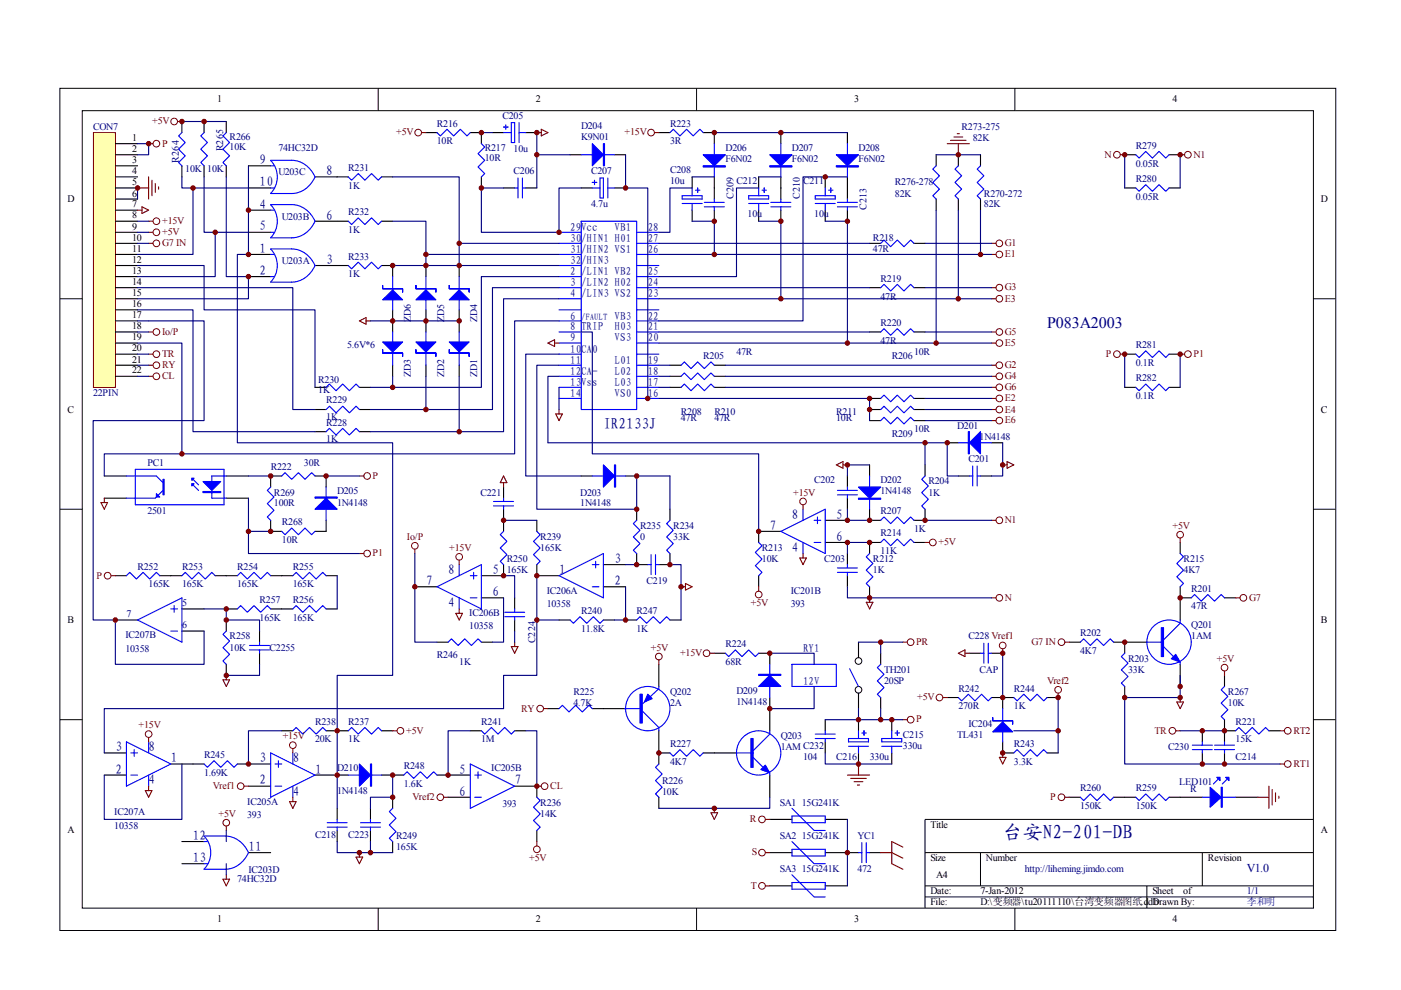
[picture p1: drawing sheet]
<svg xmlns="http://www.w3.org/2000/svg" width="297mm" height="210mm" viewBox="0 0 297 210" stroke-linecap="round" stroke-linejoin="round" font-family="sans-serif">
<g fill="none" stroke="#000" stroke-width=".21">
<path d="M12.7 18.7h270.5v178.6h-270.5zM80.2 18.7v4.7M147.7 18.7v4.7M215.2 18.7v4.7M17.4 23.5h261.1v169h-261.1zM12.7 63.3h4.7M278.4 63.3h4.7M12.7 108h4.7M278.4 108h4.7M12.7 152.6h4.7M278.4 152.6h4.7M278.4 173.7h-82.3v18.8"/>
<path d="M80.2 192.5v4.7M147.7 192.5v4.7M196.1 180.8h82.3M196.1 187.8h82.3M196.1 190.2h82.3M207.9 180.8v7M215.2 192.5v4.7M243.2 187.8v4.7M254.9 180.8v7"/>
</g>
<path d="M19.9 28.2h4.6v53.9h-4.6z" fill="#ffffb0"/>
<g fill="none" stroke="#800000" stroke-width=".21">
<path d="M19.8 28.1h4.7v54h-4.7z"/>
<circle cx="33.2" cy="30.5" r=".71"/>
<circle cx="36.9" cy="25.8" r=".71"/>
<circle cx="88.7" cy="28.1" r=".71"/>
<circle cx="138" cy="28.1" r=".71"/>
<circle cx="236.8" cy="32.8" r=".71"/>
<circle cx="251.9" cy="32.8" r=".71"/>
<circle cx="33.2" cy="49.2" r=".71"/>
<circle cx="33.2" cy="51.6" r=".71"/>
<circle cx="33.2" cy="46.9" r=".71"/>
<circle cx="211.9" cy="51.6" r=".71"/>
<circle cx="211.9" cy="53.9" r=".7"/>
<circle cx="33.2" cy="79.8" r=".71"/>
<circle cx="33.2" cy="75.1" r=".71"/>
<circle cx="33.2" cy="77.4" r=".71"/>
<circle cx="33.2" cy="70.4" r=".71"/>
<circle cx="211.9" cy="79.8" r=".71"/>
<circle cx="211.9" cy="63.3" r=".7"/>
<circle cx="211.9" cy="61" r=".7"/>
<circle cx="211.9" cy="70.4" r=".7"/>
<circle cx="211.9" cy="77.4" r=".7"/>
<circle cx="211.9" cy="72.7" r=".7"/>
<circle cx="236.8" cy="75.1" r=".71"/>
<circle cx="251.9" cy="75.1" r=".71"/>
<circle cx="211.9" cy="82.1" r=".71"/>
<circle cx="211.9" cy="84.5" r=".7"/>
<circle cx="211.9" cy="89.2" r=".7"/>
<circle cx="211.9" cy="86.8" r=".7"/>
<circle cx="77.8" cy="100.9" r=".7"/>
<circle cx="77.8" cy="117.4" r=".7"/>
<circle cx="88" cy="115.7" r=".71"/>
<circle cx="97.4" cy="118.1" r=".71"/>
<circle cx="170.3" cy="106.3" r=".7"/>
<circle cx="197.8" cy="115" r=".71"/>
<circle cx="211.9" cy="110.3" r=".71"/>
<circle cx="250.2" cy="113.4" r=".71"/>
<circle cx="22.8" cy="122.1" r=".7"/>
<circle cx="139.7" cy="139.2" r=".71"/>
<circle cx="149.8" cy="138.5" r=".71"/>
<circle cx="160.9" cy="126.1" r=".71"/>
<circle cx="193.1" cy="136.2" r=".71"/>
<circle cx="211.9" cy="126.8" r=".71"/>
<circle cx="212.6" cy="136.9" r=".71"/>
<circle cx="225.1" cy="136.2" r=".71"/>
<circle cx="263.6" cy="126.8" r=".71"/>
<circle cx="31.5" cy="155.6" r=".71"/>
<circle cx="62.1" cy="158" r=".71"/>
<circle cx="84.9" cy="154.9" r=".7"/>
<circle cx="114.5" cy="150.2" r=".71"/>
<circle cx="193.1" cy="152.6" r=".71"/>
<circle cx="199.2" cy="147.9" r=".7"/>
<circle cx="224.3" cy="146.3" r=".71"/>
<circle cx="248.6" cy="154.9" r=".71"/>
<circle cx="259.6" cy="141.6" r=".71"/>
<circle cx="273" cy="154.9" r=".71"/>
<circle cx="48" cy="174.4" r=".7"/>
<circle cx="51" cy="166.7" r=".71"/>
<circle cx="93.4" cy="169" r=".7"/>
<circle cx="115.5" cy="166.7" r=".71"/>
<circle cx="161.6" cy="173.7" r=".71"/>
<circle cx="225.1" cy="169" r=".71"/>
<circle cx="273" cy="162" r=".71"/>
<circle cx="113.8" cy="180.1" r=".71"/>
<circle cx="161.6" cy="187.8" r=".71"/>
<circle cx="161.6" cy="180.8" r=".71"/>
</g>
<g fill="none" stroke="#000" stroke-width=".23">
<path d="M24.5 30.5h4.7M24.5 32.8h4.7M24.5 35.2h4.7M24.5 37.5h4.7M24.5 39.9h4.7M38.6 25.8v2.3M38.6 35.2v2.3M43.3 25.8v2.3M43.3 35.2v2.3M48 25.8v2.3M48 35.2v2.3M52.7 35.2h4.7"/>
<path d="M52.7 39.9h4.7M66.8 37.5h7M80.9 37.5h2.3M90.3 28.1h2.4M99.7 28.1h2.4v2.4M102.1 37.5v2.4M104.4 28.1h2.4M106.8 39.9h2.3M111.5 39.9h2.3M111.5 28.1h2.3M120.9 32.8h2.3M123.2 39.9h2.4"/>
<path d="M130.3 32.8h2.3M130.3 39.9h2.3M139.7 28.1h2.3M146.7 37.5v2.4M149.1 28.1h2.3v2.4M151.4 37.5v4.7M160.9 37.5v2.4M165.6 28.1v2.4M165.6 37.5v4.7M175 37.5v2.4M179.7 28.1v2.4M179.7 37.5v4.7"/>
<path d="M198.5 32.8v2.4M203.2 32.8v2.4M207.9 32.8v2.4M238.5 32.8h2.3M238.5 39.9h2.3M247.9 32.8h2.3M247.9 39.9h2.3M24.5 42.2h4.7M24.5 44.6h4.7M24.5 46.9h4.7M24.5 49.3h4.7M24.5 51.6h4.7"/>
<path d="M24.5 53.9h4.7M24.5 56.3h4.7M24.5 58.6h4.7M52.7 44.6h4.7M52.7 49.3h4.7M52.7 53.9h4.7M52.7 58.6h4.7M66.8 46.9h7M66.8 56.3h7M80.9 46.9h2.3M80.9 56.3h2.3v2.3M90.3 56.3v2.3"/>
<path d="M97.4 56.3v2.3M146.7 44.6v2.3M151.4 44.6v2.3M160.9 44.6v2.3M165.6 44.6v2.3M175 44.6v2.3M179.7 44.6v2.3M184.4 51.6h2.3M193.8 51.6h2.3M198.5 42.2v2.4M203.2 42.2v2.4M207.9 42.2v2.4"/>
<path d="M24.5 61h4.7M24.5 63.3h4.7M24.5 65.7h4.7M24.5 68h4.7M24.5 70.4h4.7M24.5 72.7h4.7M24.5 75.1h4.7M24.5 77.4h4.7M24.5 79.8h4.7M83.2 65.7v4.7M83.2 77.4v2.4M90.3 65.7v4.7"/>
<path d="M90.3 77.4v2.4M97.4 65.7v4.7M97.4 77.4v2.4M142 77.4h2.4M142 79.8h2.4M151.4 77.4h2.4M151.4 79.8h2.4M184.4 61h2.3M184.4 70.4h2.3M193.8 61h2.3M193.8 70.4h2.3M238.5 75.1h2.3"/>
<path d="M247.9 75.1h2.3M66.8 82.1h2.3M66.8 86.8h2.3M66.8 91.5h2.3M76.2 82.1h2.3M76.2 86.8h2.3M76.2 91.5h2.3M142 82.1h2.4M151.4 82.1h2.4M184.4 86.8h2.3M184.4 84.5h2.3M184.4 89.2h2.3"/>
<path d="M184.4 98.6v2.3M193.8 86.8h2.3M193.8 84.5h2.3M193.8 89.2h2.3M196.1 98.6v2.3M200.8 93.9h2.4M210.2 93.9h2.4M238.5 82.1h2.3M247.9 82.1h2.3M22.1 100.9h4.7M22.1 105.6h4.7M48 100.9h4.7"/>
<path d="M48 105.6h4.7M57.4 110.3v2.4h2.3M59.7 100.9h-2.3v2.4M66.8 100.9h2.3v2.4M69.1 110.3v2.4h-2.3M106.8 119.7v2.4h-4.7M106.8 103.3v2.3M106.8 108v4.7M113.8 119.7v2.4h4.7M113.8 110.3v2.4M123.2 100.9h2.4M127.9 119.7h4.7"/>
<path d="M132.6 100.9h2.4M135 117.4v2.3h2.3M135 108v2.3M142 117.4v2.3h-2.3M142 108v2.3M165.6 112.7h-4.7v2.3M175 115h4.7M175 110.3h4.7M179.7 100.9v2.4M179.7 105.6v2.4M179.7 117.4v2.3M184.4 108v2.3h2.3"/>
<path d="M186.7 115h-2.3v2.4M193.8 115h2.3M196.1 108v2.3h-2.3M203.2 100.9h2.3M207.9 100.9h2.3M250.2 115v2.4M24.5 131.5h4.7M24.5 122.1h2.3M33.9 122.1h4.7M38.6 133.8h4.7M38.6 129.1h4.7M45.6 122.1h4.7"/>
<path d="M48 131.5v2.3M48 129.1h2.3M55 133.8v2.4M55 138.5v2.4M57.4 129.1h4.7M57.4 122.1h4.7M69.1 129.1h2.4M69.1 122.1h2.4M88 124.4h4.7M92.7 136.2h2.3M102.1 126.8h4.7M102.1 136.2h2.3"/>
<path d="M109.1 126.8v2.3M109.1 131.5v2.3M118.5 131.5h2.4M127.9 131.5h2.4M127.9 124.4h4.7M132.6 131.5h2.4M142 131.5h2.4M151.4 138.5h2.4M160.9 122.1v2.3M160.9 138.5h2.3v2.4M179.7 122.1v2.3M182 136.2v3.2"/>
<path d="M184.4 124.4v2.4M186.7 138.5v2.4M205.5 138.5h2.4M210.2 138.5h2.4M226.7 136.2h2.3M236.1 136.2h7.1M238.5 136.2v2.3M250.2 126.8h2.4M250.2 124.4v7.1M259.6 126.8h2.4M22.1 159.6h4.7M48 140.9v2.3"/>
<path d="M59.7 154.9h2.4M69.1 154.9h4.7M80.9 154.9h2.3M99.7 154.9h2.4M109.1 154.9h2.4M116.2 150.2h2.3M125.6 150.2h7M139.7 159.6h2.3M139.7 140.9v4.6M139.7 154.9v7.1M149.1 159.6h7.1M163.2 147.9v7"/>
<path d="M175 152.6v2.3M175 157.3v2.3M182 147v3.2M182 152.6v2.3M182 159.6v2.4M186.7 147.9v2.3M189.1 152.6v2.3M189.1 159.6v2.4M200.8 147.9h2.4M210.2 147.9h4.7M212.6 157.3v2.3h2.3M212.6 147.9v2.3"/>
<path d="M222 159.6h2.3M222 147.9h2.3M238.5 145.5v2.4M250.2 140.9v4.6M254.9 154.9v2.4M254.9 159.6v2.4M259.6 154.9h2.4M259.6 143.2v2.3M259.6 152.6v4.7M259.6 159.6v2.4M269 154.9h2.4M22.1 164.3h4.7"/>
<path d="M36.2 162h7.1M38.6 178.4h4.7M50.3 162h7.1M52.7 166.7h4.7M66.8 164.3h7M71.5 171.4v2.3M71.5 176.1v2.3M78.5 171.4v2.3M78.5 176.1v2.3M80.9 164.3h4.7M83.2 169v2.4M83.2 178.4v2.4"/>
<path d="M92.7 164.3h7M95 169h4.7M109.1 166.7h4.7v2.3M113.8 176.1v2.3M139.7 169v2.4M163.2 164.3v4.7M163.2 173.7h4.7M175 173.7h4.7M226.7 169h2.3M236.1 169h4.7M247.9 169h7M262 169h4.7"/>
<path d="M38.6 183.1h4.7M52.7 180.8h4.7M163.2 180.8h4.7M163.2 187.8h4.7M175 180.8h7M175 187.8h4.7M184.4 180.8h2.3"/>
</g>
<g fill="none" stroke="#800000" stroke-width=".23">
<path d="M29.2 39.9h2.3M31.5 30.5h1M31.5 37.5v4.7M32.2 38.2v3.3M32.9 38.9v1.9M33.6 39.6v.5M37.6 25.8h1M89.4 28.1h.9M113.8 28.1h1M114.8 27.4l1.4 .7-1.4 .7zM138.7 28.1h1M200.8 30.5h4.7"/>
<path d="M201.5 29.8h3.3M202.2 29h1.9M202.9 28.3h.5M203.2 30.5v2.3M237.5 32.8h1M250.2 32.8h1M29.2 44.6h.9M30.1 43.9l1.4 .7-1.4 .7zM31.5 46.9h1M31.5 49.3h1M31.5 51.6h1M210.2 51.6h1"/>
<path d="M210.2 53.9h1M31.5 75.1h1M31.5 77.4h1M31.5 79.8h1M31.5 70.4h1M76.2 68l1.4-.7v1.4zM77.6 68h.9M116.2 72.7l1.4-.7v1.4zM117.6 72.7h.9M210.2 77.4h1M210.2 79.8h1M210.2 70.4h1"/>
<path d="M210.2 72.7h1M210.2 61h1M210.2 63.3h1M237.5 75.1h1M250.2 75.1h1M117.8 87.8h1.4l-.7 1.4zM118.5 86.8v1M177.3 98.6l1.4-.7v1.4zM178.7 98.6h1M210.2 82.1h1M210.2 86.8h1M210.2 84.5h1"/>
<path d="M210.2 89.2h1M212.6 98.6h.9M213.5 97.9l1.4 .7-1.4 .7zM21.4 106.6h1.4l-.7 1.4zM22.1 105.6v1M76.2 100.9h.9M76.2 117.4h.9M88 116.4v1M97.4 118.8v.9M106.8 100.9l.7 1.4h-1.4zM106.8 102.3v1M169.6 118.3h1.4l-.7 1.4z"/>
<path d="M170.3 107v1M170.3 117.4v.9M196.1 115h1M210.2 110.3h1M250.2 114.1v.9M23.5 122.1h1M96.7 130h1.4l-.7 1.5zM97.4 129.1v.9M108.4 137.1h1.4l-.7 1.4zM109.1 136.2v.9M139.7 139.9v1M144.4 124.4h.9"/>
<path d="M145.3 123.7l1.4 .7-1.4 .7zM150.5 138.5h.9M160.9 124.4v.9M183.7 127.7h1.4l-.7 1.4zM184.4 126.8v.9M191.4 136.2h1M203.2 138.5l1.4-.7v1.4zM204.6 138.5h.9M210.2 126.8h1M212.6 137.6v.9M225.8 136.2h.9M262 126.8h.9"/>
<path d="M31.5 156.4v.9M47.3 144.1h1.4l-.7 1.4zM48 143.2v.9M62.1 158.7v.9M83.2 154.9h1M115.2 150.2h1M191.4 152.6h1M199.9 147.9h.9M212.6 159.6v1M224.3 147v.9M249.3 154.9h.9M249.5 148.8h1.4l-.7 1.4z"/>
<path d="M250.2 147.9v.9M259.6 142.3v.9M271.4 154.9h.9M30.8 167.6h1.4l-.7 1.4zM31.5 166.7v.9M48 175.1v1M51.7 166.7h1M61.4 170h1.4l-.7 1.4zM62.1 169v1M94.1 169h.9M113.8 166.7h1M113.8 178.4v1"/>
<path d="M150.7 172.3h1.5l-.8 1.4zM151.4 171.4v.9M162.3 173.7h.9M179.7 164.3h4.7M180.4 165h3.3M181.1 165.7h1.9M181.8 166.5h.5M182 162v2.3M191.4 179.6l-2.3-1.2v4.7l2.3 1.2M211.9 160.6h1.4l-.7 1.4zM225.8 169h.9M266.7 169h2.3"/>
<path d="M269 166.7v4.7M269.7 167.4v3.3M270.4 168.1v1.9M271.1 168.8v.5M271.4 162h.9M47.3 186.4h1.4l-.7 1.4zM48 185.5v.9M75.5 181.7h1.4l-.7 1.4zM76.2 180.8v.9M162.3 180.8h.9M162.3 187.8h.9M186.7 180.8h2.4l2.3 1.2"/>
</g>
<g fill="none" stroke="#000080" stroke-width=".23">
<path d="M29.2 30.5h2.3v2.3h-2.3M29.2 39.9v2.3M38.6 37.5v2.4h2.3M38.6 25.8h9.4M43.3 37.5v11.8h2.3M48 37.5v21.1h4.7v4.7h-23.5M52.7 39.9h-11.8v14h-11.7M52.7 35.2v18.7h-2.4v40h32.9v49.3h-11.7v28.2M83.2 37.5h14.2v18.8M102.1 28.1h2.3M106.8 39.9h-4.7v9.4h16.4v-9.4h4.7M113.8 28.1v11.8"/>
<path d="M113.8 32.8h7.1M132.6 32.8v7.1h4.7v44.6M146.7 39.9h-4.7v9.4h-2.3M146.7 37.5h4.7M151.4 28.1h28.3M160.9 39.9h-4.7v18.7h-16.5M160.9 37.5h4.7M179.7 37.5h-9.4v30.5h-30.6M198.5 32.8h9.4M238.5 32.8v7.1M250.2 32.8v7.1M29.2 56.3h14.1v9.4h23.5v16.4"/>
<path d="M29.2 46.9h2.3M29.2 49.3h2.3M29.2 51.6h2.3M52.7 49.3h-7.1v9.3h-16.4M83.2 46.9h7.1v9.4M83.2 56.3h35.3M90.3 53.9h28.2M97.4 51.6h21.1M118.5 58.6h-16.4v23.5h-18.9v-2.3M139.7 51.6h44.7M146.7 46.9h4.7v7h-11.7M151.4 53.9h58.8"/>
<path d="M160.9 46.9h4.7v16.4h-25.9M175 46.9h4.7v25.8M196.1 51.6h14.1M198.5 44.6v28.1M203.2 44.6v18.7M207.9 44.6v9.3M29.2 61h32.9v25.8h4.7M29.2 65.7h11.7v25.8h25.9M29.2 68h14.1v21.2h-23.5v42.3h4.7v9.4h18.8v-7.1M29.2 70.4h2.3M29.2 75.1h2.3M29.2 77.4h2.3"/>
<path d="M29.2 79.8h2.3M78.5 68h18.9M90.3 79.8v7M97.4 79.8v11.7M118.5 61h-14.1v25.8h-25.9M118.5 63.3h-11.7v28.2h-28.3M118.5 68h-9.4v28.2h-70.5v-23.5h-9.4M118.5 75.1h-7v25.8h11.7M118.5 77.4h-4.7v30.6h21.2v-7.1h7v7.1M118.5 79.8h-2.3v14.1h79.9v4.7M123.2 70.4h2.4v25.8h35.3v16.5M139.7 70.4h44.7"/>
<path d="M139.7 77.4h2.3M139.7 79.8h2.3M139.7 61h44.7M139.7 72.7h70.5M153.8 77.4h56.4M153.8 79.8h56.4M165.6 63.3h44.6M196.1 70.4h14.1M196.1 61h14.1M238.5 75.1v7M250.2 75.1v7M38.6 96.2h-16.5v4.7"/>
<path d="M78.5 82.1h4.7M118.5 82.1v4.7M139.7 84.5h44.7v4.7M139.7 82.1h2.3M153.8 82.1h56.4M184.4 98.6h-4.7v2.3M196.1 93.9h4.7v7h2.4M196.1 84.5h14.1M196.1 86.8h14.1M196.1 89.2h14.1M212.6 93.9v7h-2.4M52.7 105.6v7.1h4.7"/>
<path d="M52.7 112.7v4.7h23.5M52.7 100.9h4.7M69.1 100.9h7.1M88 117.4v18.8h4.7M106.8 110.3h7M132.6 119.7h2.4M142 119.7h2.4v11.8M179.7 108v2.3h4.7M184.4 115h-4.7v2.4M196.1 110.3h14.1M43.3 129.1h4.7v2.4h7v2.3M71.5 122.1v7"/>
<path d="M106.8 126.8v9.4h-2.4M106.8 122.1h2.3v4.7M109.1 133.8v2.4M113.8 122.1v9.4h4.7M113.8 131.5v11.7h-7v7h-84.7v9.4M132.6 124.4v7.1h-2.3M163.2 138.5h9.4v2.4M179.7 124.4v2.4h30.5M182 136.2h9.4M186.7 136.2v2.3M212.6 138.5v9.4M55 140.9v2.3h-7"/>
<path d="M59.7 154.9h-7v7.1M99.7 154.9h-4.7v9.4M111.5 154.9h2.3v11.8M172.6 145.5v4.7h-9.4M175 159.6v2.4h14.1M175 152.6h16.4M182 150.2v2.4M186.7 150.2v2.4M214.9 154.9h9.4M224.3 147.9v11.7M250.2 143.2v4.7h-11.7v14.1h32.9M250.2 154.9h9.4"/>
<path d="M38.6 162v11.7h-16.5v-9.4M48 176.1v2.3M71.5 178.4v2.4h11.7M78.5 178.4v2.4M83.2 164.3v4.7h-4.7v2.4M163.2 169v2.4h-23.5M179.7 173.7v14.1M48 183.1v2.4"/>
</g>
<g fill="#800000" stroke="#800000" stroke-width=".21">
<circle cx="31.5" cy="30.5" r=".47"/>
<circle cx="40.9" cy="39.9" r=".47"/>
<circle cx="45.6" cy="49.3" r=".47"/>
<circle cx="52.7" cy="58.6" r=".47"/>
<circle cx="43.3" cy="25.8" r=".47"/>
<circle cx="38.6" cy="25.8" r=".47"/>
<circle cx="97.4" cy="51.6" r=".47"/>
<circle cx="90.3" cy="53.9" r=".47"/>
<circle cx="83.2" cy="82.1" r=".47"/>
<circle cx="90.3" cy="86.8" r=".47"/>
<circle cx="97.4" cy="91.5" r=".47"/>
<circle cx="113.8" cy="32.8" r=".47"/>
<circle cx="137.3" cy="84.5" r=".47"/>
<circle cx="118.5" cy="49.3" r=".47"/>
<circle cx="151.4" cy="53.9" r=".47"/>
<circle cx="165.6" cy="63.3" r=".47"/>
<circle cx="179.7" cy="72.7" r=".47"/>
<circle cx="198.5" cy="72.7" r=".47"/>
<circle cx="207.9" cy="53.9" r=".47"/>
<circle cx="203.2" cy="63.3" r=".47"/>
<circle cx="203.2" cy="32.8" r=".47"/>
<circle cx="151.4" cy="46.9" r=".47"/>
<circle cx="165.6" cy="46.9" r=".47"/>
<circle cx="175" cy="37.5" r=".47"/>
<circle cx="179.7" cy="46.9" r=".47"/>
<circle cx="151.4" cy="28.1" r=".47"/>
<circle cx="165.6" cy="28.1" r=".47"/>
<circle cx="184.4" cy="84.5" r=".47"/>
<circle cx="184.4" cy="86.8" r=".47"/>
<circle cx="52.7" cy="112.7" r=".47"/>
<circle cx="38.6" cy="96.2" r=".47"/>
<circle cx="57.4" cy="100.9" r=".47"/>
<circle cx="57.4" cy="112.7" r=".47"/>
<circle cx="69.1" cy="100.9" r=".47"/>
<circle cx="48" cy="129.1" r=".47"/>
<circle cx="48" cy="131.5" r=".47"/>
<circle cx="24.5" cy="131.5" r=".47"/>
<circle cx="78.5" cy="180.8" r=".47"/>
<circle cx="52.7" cy="53.9" r=".47"/>
<circle cx="139.7" cy="159.6" r=".47"/>
<circle cx="163.2" cy="138.5" r=".47"/>
<circle cx="186.7" cy="136.2" r=".47"/>
<circle cx="186.7" cy="152.6" r=".47"/>
<circle cx="189.1" cy="152.6" r=".47"/>
<circle cx="182" cy="152.6" r=".47"/>
<circle cx="182" cy="162" r=".47"/>
<circle cx="113.8" cy="131.5" r=".47"/>
<circle cx="196.1" cy="93.9" r=".47"/>
<circle cx="224.3" cy="154.9" r=".47"/>
<circle cx="224.3" cy="147.9" r=".47"/>
<circle cx="250.2" cy="126.8" r=".47"/>
<circle cx="250.2" cy="145.5" r=".47"/>
<circle cx="238.5" cy="136.2" r=".47"/>
<circle cx="238.5" cy="147.9" r=".47"/>
<circle cx="259.6" cy="162" r=".47"/>
<circle cx="254.9" cy="162" r=".47"/>
<circle cx="254.9" cy="154.9" r=".47"/>
<circle cx="259.6" cy="154.9" r=".47"/>
<circle cx="52.7" cy="44.6" r=".47"/>
<circle cx="97.4" cy="56.3" r=".47"/>
<circle cx="90.3" cy="56.3" r=".47"/>
<circle cx="83.2" cy="56.3" r=".47"/>
<circle cx="97.4" cy="68" r=".47"/>
<circle cx="83.2" cy="68" r=".47"/>
<circle cx="90.3" cy="68" r=".47"/>
<circle cx="102.1" cy="39.9" r=".47"/>
<circle cx="102.1" cy="28.1" r=".47"/>
<circle cx="132.6" cy="39.9" r=".47"/>
<circle cx="179.7" cy="115" r=".47"/>
<circle cx="179.7" cy="110.3" r=".47"/>
<circle cx="160.9" cy="112.7" r=".47"/>
<circle cx="29.2" cy="39.9" r=".47"/>
<circle cx="113.8" cy="122.1" r=".47"/>
<circle cx="106.8" cy="122.1" r=".47"/>
<circle cx="106.8" cy="110.3" r=".47"/>
<circle cx="88" cy="124.4" r=".47"/>
<circle cx="132.6" cy="131.5" r=".47"/>
<circle cx="135" cy="100.9" r=".47"/>
<circle cx="135" cy="119.7" r=".47"/>
<circle cx="135" cy="108" r=".47"/>
<circle cx="142" cy="119.7" r=".47"/>
<circle cx="200.8" cy="93.9" r=".47"/>
<circle cx="196.1" cy="110.3" r=".47"/>
<circle cx="184.4" cy="110.3" r=".47"/>
<circle cx="184.4" cy="115" r=".47"/>
<circle cx="71.5" cy="154.9" r=".47"/>
<circle cx="71.5" cy="164.3" r=".47"/>
<circle cx="83.2" cy="164.3" r=".47"/>
<circle cx="95" cy="164.3" r=".47"/>
<circle cx="83.2" cy="169" r=".47"/>
<circle cx="113.8" cy="166.7" r=".47"/>
<circle cx="179.7" cy="180.8" r=".47"/>
<circle cx="163.2" cy="150.2" r=".47"/>
<circle cx="113.8" cy="28.1" r=".47"/>
<circle cx="76.2" cy="180.8" r=".47"/>
<circle cx="48" cy="143.2" r=".47"/>
<circle cx="151.4" cy="171.4" r=".47"/>
<circle cx="144.4" cy="124.4" r=".47"/>
<circle cx="179.7" cy="98.6" r=".47"/>
<circle cx="184.4" cy="126.8" r=".47"/>
<circle cx="212.6" cy="98.6" r=".47"/>
<circle cx="250.2" cy="147.9" r=".47"/>
<circle cx="212.6" cy="159.6" r=".47"/>
<circle cx="52.7" cy="162" r=".47"/>
<circle cx="238.5" cy="75.1" r=".47"/>
<circle cx="250.2" cy="75.1" r=".47"/>
<circle cx="238.5" cy="32.8" r=".47"/>
<circle cx="250.2" cy="32.8" r=".47"/>
<circle cx="212.6" cy="147.9" r=".47"/>
<circle cx="212.6" cy="138.5" r=".47"/>
</g>
<g fill="none" stroke="#00f" stroke-width=".23">
<path d="M38.6 28.1l-.7 .7 1.4 1.4-1.4 1.4 1.4 1.4-1.4 1.5 .7 .7M43.3 28.1l-.7 .7 1.4 1.4-1.4 1.4 1.4 1.4-1.4 1.5 .7 .7M48 28.1l-.7 .7 1.4 1.4-1.4 1.4 1.4 1.4-1.4 1.5 .7 .7M57.4 34a5 5 0 0 1 0 7M57.4 34h4.4a5.6 5.6 0 0 1 5 3.5 5.6 5.6 0 0 1-5 3.5h-4.4M57.4 39.9h.7M57.4 35.2h.7M73.8 37.5l.7 .7 1.5-1.4 1.4 1.4 1.4-1.4 1.4 1.4 .7-.7M92.7 28.1l.7 .7 1.4-1.4 1.4 1.4 1.4-1.4 1.4 1.4 .7-.7M102.1 30.5l.7 .7-1.4 1.4 1.4 1.4-1.4 1.4 1.4 1.4-.7 .7M106.8 26.9h.9M106.8 28.1h1.6"/>
<path d="M107.2 26.5v.9M108.4 26h.7v4.2h-.7zM109.1 39.9h.7M109.8 37.7v4.3M110.1 28.1h1.4M110.1 26v4.2M110.8 39.9h.7M110.8 37.7v4.3M123.2 32.8h7.1M125.6 39.9h1.6M125.6 38.7h.9M126 38.2v1"/>
<path d="M127.2 37.7h.7v4.3h-.7zM128.9 39.9h1.4M128.9 37.7v4.3M142 28.1l.7-.7 1.5 1.4 1.4-1.4 1.4 1.4 1.4-1.4 .7 .7M146.7 39.9v1.6M147.9 39.9v.9M151.4 30.5v7M160.9 39.9v1.6M162 39.9v.9M165.6 30.5v7M175 39.9v1.6M176.1 39.9v.9"/>
<path d="M179.7 30.5v7M198.5 35.2l-.7 .7 1.4 1.4-1.4 1.4 1.4 1.4-1.4 1.4 .7 .7M203.2 35.2l-.7 .7 1.4 1.4-1.4 1.4 1.4 1.4-1.4 1.4 .7 .7M207.9 35.2l-.7 .7 1.4 1.4-1.4 1.4 1.4 1.4-1.4 1.4 .7 .7M240.8 32.8l.7 .7 1.4-1.4 1.4 1.4 1.4-1.4 1.5 1.4 .7-.7M240.8 39.9l.7 .7 1.4-1.4 1.4 1.4 1.4-1.4 1.5 1.4 .7-.7M57.4 43.4a5 5 0 0 1 0 7M57.4 52.8a5 5 0 0 1 0 7M57.4 43.4h4.4a5.6 5.6 0 0 1 5 3.5 5.6 5.6 0 0 1-5 3.5h-4.4M57.4 52.8h4.4a5.6 5.6 0 0 1 5 3.5 5.6 5.6 0 0 1-5 3.5h-4.4M57.4 49.3h.7M57.4 44.6h.7"/>
<path d="M57.4 58.6h.7M57.4 53.9h.7M73.8 46.9l.7 .7 1.5-1.4 1.4 1.4 1.4-1.4 1.4 1.4 .7-.7M73.8 56.3l.7 .7 1.5-1.4 1.4 1.4 1.4-1.4 1.4 1.4 .7-.7M83.2 58.6v7.1M90.3 58.6v7.1M97.4 58.6v7.1M118.5 49.3h4.7M118.5 58.6h4.7M118.5 53.9h4.7M118.5 51.6h4.7M118.5 56.3h4.7"/>
<path d="M123.2 46.9h11.8v39.9h-11.8zM135 49.3h4.7M135 58.6h4.7M135 53.9h4.7M135 51.6h4.7M135 56.3h4.7M144.6 41.5h4.3v.7h-4.3zM144.6 43.1h4.3M146.7 43.1v1.5M147.4 40.3h1M149.3 43.9h4.3M149.3 42.9h4.3"/>
<path d="M151.4 42.2v.7M151.4 43.9v.7M158.7 43.1h4.3M158.7 41.5h4.3v.7h-4.3zM160.9 43.1v1.5M161.6 40.3h.9M163.4 43.9h4.3M163.4 42.9h4.3M165.6 42.2v.7M165.6 43.9v.7M172.8 43.1h4.3M172.8 41.5h4.3v.7h-4.3z"/>
<path d="M175 43.1v1.5M175.7 40.3h.9M177.6 43.9h4.2M177.6 42.9h4.2M179.7 42.2v.7M179.7 43.9v.7M186.7 51.6l.7-.7 1.4 1.4 1.4-1.4 1.5 1.4 1.4-1.4 .7 .7M83.2 70.4v7M90.3 70.4v7M97.4 70.4v7M118.5 61h4.7M118.5 63.3h4.7"/>
<path d="M118.5 65.7h4.7M118.5 68h4.7M118.5 70.4h4.7M118.5 72.7h4.7M118.5 75.1h4.7M118.5 77.4h4.7M118.5 79.8h4.7M135 61h4.7M135 63.3h4.7M135 65.7h4.7M135 68h4.7M135 70.4h4.7"/>
<path d="M135 72.7h4.7M135 75.1h4.7M135 77.4h4.7M135 79.8h4.7M144.4 77.4l.7-.7 1.4 1.4 1.4-1.4 1.4 1.4 1.4-1.4 .7 .7M144.4 79.8l.7-.7 1.4 1.4 1.4-1.4 1.4 1.4 1.4-1.4 .7 .7M186.7 61l.7-.7 1.4 1.4 1.4-1.4 1.5 1.4 1.4-1.4 .7 .7M186.7 70.4l.7-.7 1.4 1.4 1.4-1.4 1.5 1.4 1.4-1.4 .7 .7M240.8 75.1l.7 .7 1.4-1.4 1.4 1.4 1.4-1.4 1.5 1.4 .7-.7M28.7 99.5h18.8v7.5h-18.8zM69.1 82.1l.7-.7 1.5 1.4 1.4-1.4 1.4 1.4 1.4-1.4 .7 .7M69.1 86.8l.7-.7 1.5 1.4 1.4-1.4 1.4 1.4 1.4-1.4 .7 .7"/>
<path d="M69.1 91.5l.7-.7 1.5 1.4 1.4-1.4 1.4 1.4 1.4-1.4 .7 .7M118.5 82.1h4.7M118.5 84.5h4.7M135 82.1h4.7M135 84.5h4.7M144.4 82.1l.7-.7 1.4 1.4 1.4-1.4 1.4 1.4 1.4-1.4 .7 .7M186.7 84.5l.7-.7 1.4 1.4 1.4-1.4 1.5 1.4 1.4-1.4 .7 .7M186.7 86.8l.7-.7 1.4 1.4 1.4-1.4 1.5 1.4 1.4-1.4 .7 .7M186.7 89.2l.7-.7 1.4 1.4 1.4-1.4 1.5 1.4 1.4-1.4 .7 .7M203.2 93.9h7M206.2 98.8v4.2M207.2 98.8v4.2"/>
<path d="M240.8 82.1l.7 .7 1.4-1.4 1.4 1.4 1.4-1.4 1.5 1.4 .7-.7M26.8 100.9h6.4l1.4 1.4M34.6 104l-1.7 1.6h-6.1M40.7 102.6l1.4 1.4M40.7 101.4l1.4 1.4M48 100.9h-3.1v4.7h3.1M57.4 103.3l-.7 .7 1.4 1.4-1.4 1.4 1.4 1.4-1.4 1.4 .7 .7M59.7 100.9l.7-.7 1.4 1.4 1.5-1.4 1.4 1.4 1.4-1.4 .7 .7M59.7 112.7l.7 .7 1.4-1.4 1.5 1.4 1.4-1.4 1.4 1.4 .7-.7M69.1 103.3v7M97.4 119.7v2.4M104.6 107.3h4.3"/>
<path d="M104.6 106.3h4.3M106.8 112.7l-.7 .7 1.4 1.4-1.4 1.4 1.4 1.4-1.4 1.4 .7 .7M106.8 105.6v.7M106.8 107.3v.7M113.8 112.7l.7 .7-1.4 1.4 1.4 1.4-1.4 1.4 1.4 1.4-.7 .7M125.6 100.9h7M125.6 119.7h1.4M126.3 119v1.4M135 110.3l-.7 .7 1.4 1.4-1.4 1.4 1.4 1.5-1.4 1.4 .7 .7M137.3 119.7h.7M138 117.6v4.2M139 119.7h.7"/>
<path d="M139 117.6v4.2M142 110.3l-.7 .7 1.4 1.4-1.4 1.4 1.4 1.5-1.4 1.4 .7 .7M160.9 115l.7 .7-1.5 1.4 1.5 1.4-1.5 1.4 1.5 1.5-.7 .7M165.6 112.7l9.4-4.7v9.4zM170.3 108v2.3M170.3 115v2.4M172.6 115h1.4M172.6 110.3h1.4M173.3 109.6v1.4M177.6 104.9h4.2M177.6 104h4.2M179.7 103.3v.7"/>
<path d="M179.7 104.9v.7M179.7 119.7v.7M184.4 117.4l-.7 .7 1.4 1.4-1.4 1.4 1.4 1.4-1.4 1.4 .7 .7M184.4 100.9v7.1M186.7 110.3l.7-.7 1.4 1.4 1.4-1.4 1.5 1.4 1.4-1.4 .7 .7M186.7 115l.7-.7 1.4 1.4 1.4-1.4 1.5 1.4 1.4-1.4 .7 .7M196.1 100.9l-.7 .7 1.4 1.4-1.4 1.4 1.4 1.5-1.4 1.4 .7 .7M205.5 100.9h.7M207.2 100.9h.7M250.2 117.4l.7 .7-1.4 1.4 1.4 1.4-1.4 1.4 1.4 1.4-.7 .7M26.8 122.1l.7-.7 1.4 1.4 1.4-1.4 1.4 1.4 1.5-1.4 .7 .7M29.2 131.5l9.4-4.7v9.4z"/>
<path d="M36.2 133.8h1.4M36.2 129.1h1.4M36.9 128.4v1.4M38.6 122.1l.7-.7 1.4 1.4 1.4-1.4 1.4 1.4 1.4-1.4 .7 .7M48 133.8l-.7 .7 1.4 1.4-1.4 1.4 1.4 1.4-1.4 1.4 .7 .8M50.3 122.1l.7-.7 1.4 1.4 1.5-1.4 1.4 1.4 1.4-1.4 .7 .7M50.3 129.1l.7-.7 1.4 1.4 1.5-1.4 1.4 1.4 1.4-1.4 .7 .7M52.9 137.8h4.2M52.9 136.9h4.2M55 136.2v.7M55 137.8v.7M62.1 122.1l.7-.7 1.4 1.4 1.4-1.4 1.4 1.4 1.4-1.4 .7 .7"/>
<path d="M62.1 129.1l.7-.7 1.4 1.4 1.4-1.4 1.4 1.4 1.4-1.4 .7 .7M92.7 124.4l9.4-4.7v9.4zM95 136.2l.7-.8 1.4 1.5 1.4-1.5 1.4 1.5 1.5-1.5 .7 .8M97.4 126.8v2.3M99.7 126.8h1.4M99.7 122.1h1.4M100.4 121.4v1.4M107 130.8h4.2M107 129.8h4.2M109.1 129.1v.7M109.1 130.8v.7M118.5 122.1l9.4-4.7v9.4z"/>
<path d="M120.9 131.5l.7 .7 1.4-1.4 1.4 1.4 1.4-1.4 1.4 1.4 .7-.7M125.6 124.4h1.4M135 131.5l.7-.7 1.4 1.4 1.4-1.4 1.4 1.4 1.4-1.4 .7 .7M153.8 138.5l.7 .7 1.4-1.4 1.4 1.4 1.4-1.4 1.4 1.4 .8-.7M177.6 121.4h4.2M177.6 120.4h4.2M179.7 121.4v.7M207.9 138.5h.7M208.6 136.4v4.2M209.5 138.5h.7M209.5 136.4v4.2M229 136.2l.8-.8 1.4 1.5 1.4-1.5 1.4 1.5 1.4-1.5 .7 .8"/>
<path d="M238.5 138.5l-.8 .7 1.5 1.4-1.5 1.4 1.5 1.4-1.5 1.4 .8 .7M243.2 136.2h3.5M246.7 137.1l2.1 2.1M250.2 131.5v.7l-3.5 3.5M252.6 126.8l.7-.7 1.4 1.4 1.4-1.4 1.4 1.4 1.4-1.4 .7 .7M26.8 157.3l9.4 4.7-9.4 4.7zM27.7 159.6h1.5M28.5 158.9v1.4M31.5 157.3v2.3M57.4 159.6l9.4 4.7-9.4 4.7zM62.1 154.9l.7-.7 1.4 1.4 1.4-1.4 1.4 1.4 1.4-1.4 .7 .7M62.1 159.6v2.4"/>
<path d="M73.8 154.9l.7-.7 1.5 1.4 1.4-1.4 1.4 1.4 1.4-1.4 .7 .7M102.1 154.9l.7 .7 1.4-1.4 1.4 1.4 1.4-1.4 1.4 1.4 .7-.7M118.5 150.2l.7-.7 1.4 1.4 1.5-1.4 1.4 1.4 1.4-1.4 .7 .7M132.4 150.2h3.3M136.2 150.7l3.5 3.5v.7M139.7 145.5v.5l-3.5 3.3M142 159.6l.7 .7 1.5-1.4 1.4 1.4 1.4-1.4 1.4 1.4 .7-.7M156.2 159.6h3.5M163.2 154.9v.7l-3.5 3.6M163.2 140.9v7M167.9 140.9h9.4v4.6h-9.4zM172.8 156.6h4.3"/>
<path d="M172.8 155.6h4.3M175 154.9v.7M175 156.6v.7M179.9 158.2h4.2M179.9 156.6h4.2v.7h-4.2zM180.1 141.8l1.9 3.7M182 154.9v1.7M182 158.2v1.4M182.7 155.4h1M183.2 154.9v1M186.7 140.9l-.7 .7 1.4 1.4-1.4 1.4 1.4 1.4-1.4 1.4 .7 .7M187 156.6h4.2v.7h-4.2z"/>
<path d="M187 158.2h4.2M189.1 154.9v1.7M189.1 158.2v1.4M189.8 155.4h.9M190.2 154.9v1M203.2 147.9l.7 .7 1.4-1.4 1.4 1.4 1.4-1.4 1.4 1.4 .7-.7M212.6 150.2v7.1M214.9 147.9l.7 .7 1.5-1.4 1.4 1.4 1.4-1.4 1.4 1.4 .7-.7M214.9 159.6l.7-.7 1.5 1.4 1.4-1.4 1.4 1.4 1.4-1.4 .7 .7M250.2 140.4v.5M252.8 158h4.2M252.8 158.9h4.2"/>
<path d="M254.9 157.3v.7M254.9 158.9v.7M257.5 158h4.2M257.5 158.9h4.2M259.6 145.5l-.7 .8 1.4 1.4-1.4 1.4 1.4 1.4-1.4 1.4 .7 .7M259.6 157.3v.7M259.6 158.9v.7M262 154.9l.7-.7 1.4 1.4 1.4-1.4 1.4 1.4 1.4-1.4 .7 .7M27.7 164.3h1.5M31.5 164.3v2.4M43.3 162l.7 .7 1.4-1.4 1.4 1.4 1.4-1.4 1.4 1.4 .7-.7M43.3 177.3h4.4a5.6 5.6 0 0 1 5 3.5 5.6 5.6 0 0 1-5 3.5h-4.4a5 5 0 0 0 0-7"/>
<path d="M43.3 178.4h.7M58.3 166.7h1.4M58.3 162h1.4M59 161.3v1.4M62.1 166.7v2.3M69.4 175.4h4.2M69.4 174.4h4.2M71.5 173.7v.7M71.5 175.4v.7M73.8 164.3h7.1M76.4 175.4h4.3M76.4 174.4h4.3"/>
<path d="M78.5 173.7v.7M78.5 175.4v.7M83.2 171.4l-.7 .7 1.5 1.4-1.5 1.4 1.5 1.4-1.5 1.4 .7 .7M85.6 164.3l.7-.7 1.4 1.4 1.4-1.4 1.4 1.4 1.4-1.4 .8 .7M99.7 162l9.4 4.7-9.4 4.7zM100.7 164.3h1.4M100.7 169h1.4M101.4 163.6v1.4M113.8 169l.7 .7-1.4 1.4 1.4 1.5-1.4 1.4 1.4 1.4-.7 .7M139.7 162l-.7 .7 1.4 1.4-1.4 1.4 1.4 1.4-1.4 1.4 .7 .7M159.7 160.6l2.1 2.1M163.2 163.9v.4"/>
<path d="M167.9 171.4l4.7 4.7h2.4M167.9 178.4l4.7 4.7h2.4M167.9 173h7.1v1.4h-7.1zM182.7 178.7v4.2M183.7 178.7v4.2M229 169l.8 .7 1.4-1.4 1.4 1.4 1.4-1.4 1.4 1.4 .7-.7M240.8 169l.7 .7 1.4-1.4 1.4 1.4 1.4-1.4 1.5 1.4 .7-.7M254.9 169h7.1M258.2 165.3l-.9 .9M260.1 165.3l-1 .9M43.3 183.1h.7M167.9 185.5l4.7 4.7h2.4"/>
<path d="M167.9 180.1h7.1v1.4h-7.1zM167.9 187.1h7.1v1.4h-7.1zM182 180.8h.7M183.7 180.8h.7"/>
<circle cx="247.9" cy="136.2" r="4.7"/>
<circle cx="137.3" cy="150.2" r="4.7"/>
<circle cx="160.9" cy="159.6" r="4.7"/>
</g>
<g fill="#00f" stroke="#00f" stroke-width=".23">
<path d="M81.1 63.6l2.1-2.1 2.2 2.1z"/>
<path d="M88.2 63.6l2.1-2.1 2.1 2.1z"/>
<path d="M95.2 63.6l2.2-2.1 2.1 2.1z"/>
<path d="M81.1 72.5h4.3l-2.2 2.1z"/>
<path d="M88.2 72.5h4.2l-2.1 2.1z"/>
<path d="M95.2 72.5h4.3l-2.1 2.1z"/>
<path d="M125.6 30.5l2.3 2.3-2.3 2.4z"/>
<path d="M149.1 32.8h4.7l-2.4 2.4z"/>
<path d="M163.2 32.8h4.7l-2.3 2.4z"/>
<path d="M177.3 32.8h4.7l-2.3 2.4z"/>
<path d="M43 102.1h3.8l-1.9 1.9z"/>
<path d="M40.7 101.4h.5l-.5 .5z"/>
<path d="M40.7 102.6h.5l-.5 .4z"/>
<path d="M33.2 104.7l.7 .7h-.7z"/>
<path d="M66.8 108l2.3-2.4 2.4 2.4z"/>
<path d="M127.9 98.6l2.4 2.3-2.4 2.4z"/>
<path d="M76.2 162l2.3 2.3-2.3 2.4z"/>
<path d="M161.3 163.2l1-1 .9 1.7z"/>
<path d="M137.3 147.2l1 .9-1.7 .7z"/>
<path d="M160.9 145.5l2.3-2.3 2.4 2.3z"/>
<path d="M182 103.3h4.7l-2.3 2.3z"/>
<path d="M205.5 93.9l2.4-2.4v4.7z"/>
<path d="M210.5 155.2l2.1-2.1 2.1 2.1z"/>
<path d="M249.3 138.7l.9 1.7-1.9-.7z"/>
<path d="M256.6 166.9l2.3 2.1-2.3 2.1z"/>
<path d="M259.9 164.8h.7v.7z"/>
<path d="M258 164.8h.7v.7z"/>
<path d="M81.1 60.5v.7h4.3v.7v-.7h-4.3z" fill-rule="evenodd"/>
<path d="M88.2 60.5v.7h4.2v.7v-.7h-4.2z" fill-rule="evenodd"/>
<path d="M95.2 60.5v.7h4.3v.7v-.7h-4.3z" fill-rule="evenodd"/>
<path d="M81.1 74.1v.8h4.3v.7v-.7h-4.3z" fill-rule="evenodd"/>
<path d="M88.2 74.1v.8h4.2v.7v-.7h-4.2z" fill-rule="evenodd"/>
<path d="M95.2 74.1v.8h4.3v.7v-.7h-4.3z" fill-rule="evenodd"/>
<path d="M127.9 30.5h.3v4.7h-.3z" fill-rule="evenodd"/>
<path d="M149.1 35.2h4.7v.2h-4.7z" fill-rule="evenodd"/>
<path d="M163.2 35.2h4.7v.2h-4.7z" fill-rule="evenodd"/>
<path d="M177.3 35.2h4.7v.2h-4.7z" fill-rule="evenodd"/>
<path d="M43 104.2h3.8v.2h-3.8z" fill-rule="evenodd"/>
<path d="M34.6 101.6h.2v3.3h-.2z" fill-rule="evenodd"/>
<path d="M66.8 105.4h4.7v.2h-4.7z" fill-rule="evenodd"/>
<path d="M130.3 98.6h.2v4.7h-.2z" fill-rule="evenodd"/>
<path d="M78.5 162h.3v4.7h-.3z" fill-rule="evenodd"/>
<path d="M159.2 156.6h.5v6.1h-.5z" fill-rule="evenodd"/>
<path d="M135.7 147.2h.5v6.1h-.5z" fill-rule="evenodd"/>
<path d="M160.9 143h4.7v.2h-4.7z" fill-rule="evenodd"/>
<path d="M182 105.6h4.7v.3h-4.7z" fill-rule="evenodd"/>
<path d="M205.3 91.5h.2v4.7h-.2z" fill-rule="evenodd"/>
<path d="M210.5 152.1v.7h4.2v.7v-.7h-4.2z" fill-rule="evenodd"/>
<path d="M246.2 133.1h.5v6.1h-.5z" fill-rule="evenodd"/>
<path d="M258.9 166.9h.2v4.2h-.2z" fill-rule="evenodd"/>
</g>
<g fill="none" stroke="#000" stroke-width=".21">
<circle cx="182" cy="140.1" r=".71"/>
<circle cx="182" cy="146.3" r=".71"/>
</g>
<text font-size="4.2" fill="#000080" x="212.6" y="177.8">台安N2-201-DB</text>
<text font-size="3.4" fill="#000080" x="222" y="69.5">P083A2003</text>
<text font-size="3.3" fill="#000080" x="127.9" y="91">IR2133J</text>
<g font-size="2.8" fill="#000080">
<text x="55" y="34.8">9</text>
<text x="55" y="39.5">10</text>
<text x="69.2" y="37.2">8</text>
<text x="55" y="44.2">4</text>
<text x="69.2" y="46.6">6</text>
<text x="55" y="53.6">1</text>
<text x="55" y="48.9">5</text>
<text x="55" y="58.3">2</text>
<text x="69.2" y="56">3</text>
<text x="163.2" y="112.3">7</text>
<text x="167.9" y="110">8</text>
<text x="177.3" y="110">5</text>
<text x="130.3" y="119.3">3</text>
<text x="167.9" y="117">4</text>
<text x="177.3" y="114.7">6</text>
<text x="90.3" y="124.1">7</text>
<text x="95" y="121.7">8</text>
<text x="104.4" y="121.7">5</text>
<text x="118.5" y="121.7">1</text>
<text x="130.3" y="124.1">2</text>
<text x="95" y="128.7">4</text>
<text x="104.4" y="126.4">6</text>
<text x="24.5" y="159.3">3</text>
<text x="31.5" y="159.3">8</text>
<text x="36.2" y="161.6">1</text>
<text x="55" y="161.6">3</text>
<text x="62.1" y="161.6">8</text>
<text x="24.5" y="164">2</text>
<text x="31.5" y="166.3">4</text>
<text x="55" y="166.3">2</text>
<text x="66.8" y="164">1</text>
<text x="97.4" y="164">5</text>
<text x="109.1" y="166.3">7</text>
<text x="62.1" y="168.7">4</text>
<text x="97.4" y="168.7">6</text>
<text x="40.9" y="178.1">12</text>
<text x="40.9" y="182.7">13</text>
<text x="52.7" y="180.4">11</text>
</g>
<text font-size="2.5" fill="#000080" x="264.3" y="184.8">V1.0</text>
<g font-size="2.3" fill="#000080">
<text x="120.9" y="49">29Vcc</text>
<text x="120.9" y="51.3">30/HIN1 H01</text>
<text x="120.9" y="53.6">31/HIN2 VS1</text>
<text x="130.3" y="49">VB1</text>
<text x="137.3" y="53.6">26</text>
<text x="137.3" y="51.3">27</text>
<text x="137.3" y="49">28</text>
<text x="120.9" y="58.3">2 /LIN1 VB2</text>
<text x="120.9" y="56">32/HIN3</text>
<text x="137.3" y="58.3">25</text>
<text x="120.9" y="60.7">3 /LIN2 H02</text>
<text x="120.9" y="63">4 /LIN3 VS2</text>
<text x="137.3" y="63">23</text>
<text x="137.3" y="60.7">24</text>
<text x="120.9" y="67.7">6</text>
<text x="120.9" y="70">8 TRIP</text>
<text x="130.3" y="70">H03</text>
<text x="130.3" y="67.7">VB3</text>
<text x="137.3" y="70">21</text>
<text x="137.3" y="67.7">22</text>
<text x="120.9" y="72.4">9</text>
<text x="120.9" y="74.8">10CA0</text>
<text x="120.9" y="77.1">11</text>
<text x="130.3" y="77.1">L01</text>
<text x="130.3" y="72.4">VS3</text>
<text x="137.3" y="77.1">19</text>
<text x="137.3" y="72.4">20</text>
<text x="120.9" y="79.4">12CA-</text>
<text x="120.9" y="81.8">13Vss</text>
<text x="130.3" y="79.4">L02</text>
<text x="130.3" y="81.8">L03</text>
<text x="137.3" y="81.8">17</text>
<text x="137.3" y="79.4">18</text>
<text x="120.9" y="84.2">14</text>
<text x="130.3" y="84.2">VS0</text>
<text x="137.3" y="84.2">16</text>
<text x="170.3" y="138.2">RY1</text>
<text x="170.3" y="145.2">12V</text>
</g>
<g font-size="2.1">
<text x="46.1" y="21.7">1</text>
<text x="113.6" y="21.7">2</text>
<text x="181.1" y="21.7">3</text>
<text x="248.6" y="21.7">4</text>
<text x="28" y="29.9">1</text>
<text x="28" y="32.3">2</text>
<text x="28" y="34.6">3</text>
<text x="28" y="36.9">4</text>
<text x="28" y="39.3">5</text>
<text x="28" y="41.7">6</text>
<text x="14.3" y="42.8">D</text>
<text x="28" y="44">7</text>
<text x="28" y="46.3">8</text>
<text x="280.1" y="42.8">D</text>
<text x="28" y="48.7">9</text>
<text x="28" y="51.1">10</text>
<text x="28" y="53.4">11</text>
<text x="28" y="55.7">12</text>
<text x="28" y="58.1">13</text>
<text x="28" y="60.5">14</text>
<text x="28" y="62.8">15</text>
<text x="28" y="65.1">16</text>
<text x="28" y="67.5">17</text>
<text x="28" y="69.8">18</text>
<text x="28" y="72.2">19</text>
<text x="28" y="74.5">20</text>
<text x="28" y="76.9">21</text>
<text x="28" y="79.2">22</text>
<text x="14.3" y="87.5">C</text>
<text x="280.1" y="87.5">C</text>
<text x="14.3" y="132.1">B</text>
<text x="280.1" y="132.1">B</text>
<text x="14.3" y="176.7">A</text>
<text x="197.3" y="175.5">Title</text>
<text x="280.1" y="176.7">A</text>
<text x="197.3" y="182.6">Size</text>
<text x="209" y="182.6">Number</text>
<text x="256.1" y="182.6">Revision</text>
<text x="197.3" y="189.6">Date:</text>
<text x="197.3" y="192">File:</text>
<text x="198.5" y="186.1">A4</text>
<text x="207.9" y="189.6">7-Jan-2012</text>
<text x="207.9" y="192">D:\变频器\tu20111110\台湾变频器图纸.ddb</text>
<text x="244.3" y="189.6">Sheet</text>
<text x="244.3" y="192">Drawn By:</text>
<text x="250.9" y="189.6">of</text>
<text x="46.1" y="195.5">1</text>
<text x="113.6" y="195.5">2</text>
<text x="181.1" y="195.5">3</text>
<text x="248.6" y="195.5">4</text>
</g>
<g font-size="2.1" fill="#000080">
<text x="19.7" y="27.5">CON7</text>
<text x="48.7" y="29.6">R266</text>
<text x="92.6" y="26.9">R216</text>
<text x="106.5" y="25.2">C205</text>
<text x="123.2" y="27.3">D204</text>
<text x="123.2" y="29.6">K9N01</text>
<text x="142.1" y="26.9">R223</text>
<text x="203.9" y="27.5">R273-275</text>
<text x="206.2" y="29.9">82K</text>
<text x="37.9" y="34.5" transform="rotate(-90 37.9 34.5)">R264</text>
<text x="47.3" y="32.1" transform="rotate(-90 47.3 32.1)">R265</text>
<text x="48.7" y="31.8">10K</text>
<text x="59" y="32">74HC32D</text>
<text x="92.6" y="30.6">10R</text>
<text x="102.8" y="32">R217</text>
<text x="102.8" y="34.1">10R</text>
<text x="108.9" y="32.3">10u</text>
<text x="142.1" y="30.6">3R</text>
<text x="153.8" y="32">D206</text>
<text x="153.8" y="34.4">F6N02</text>
<text x="167.9" y="32">D207</text>
<text x="167.9" y="34.4">F6N02</text>
<text x="182" y="32">D208</text>
<text x="182" y="34.4">F6N02</text>
<text x="240.8" y="31.5">R279</text>
<text x="240.8" y="35.3">0.05R</text>
<text x="39.3" y="36.5">10K</text>
<text x="43.9" y="36.5">10K</text>
<text x="59" y="37.2">U203C</text>
<text x="73.8" y="36.3">R231</text>
<text x="73.8" y="40">1K</text>
<text x="108.9" y="36.9">C206</text>
<text x="125.3" y="36.9">C207</text>
<text x="142.1" y="36.7">C208</text>
<text x="142.1" y="39">10u</text>
<text x="156.1" y="39">C212</text>
<text x="170.3" y="39">C211</text>
<text x="189.7" y="39.3">R276-278</text>
<text x="189.7" y="41.7">82K</text>
<text x="208.6" y="41.7">R270-272</text>
<text x="240.8" y="38.6">R280</text>
<text x="59.8" y="46.6">U203B</text>
<text x="73.8" y="45.6">R232</text>
<text x="125.3" y="44">4.7u</text>
<text x="155.5" y="42.2" transform="rotate(-90 155.5 42.2)">C209</text>
<text x="158.5" y="46.1">10u</text>
<text x="169.6" y="42.2" transform="rotate(-90 169.6 42.2)">C210</text>
<text x="172.6" y="46.1">10u</text>
<text x="183.7" y="44.5" transform="rotate(-90 183.7 44.5)">C213</text>
<text x="208.6" y="44">82K</text>
<text x="240.8" y="42.3">0.05R</text>
<text x="73.8" y="49.4">1K</text>
<text x="185.1" y="51.1">R218</text>
<text x="185.1" y="53.4">47R</text>
<text x="59.8" y="56">U203A</text>
<text x="73.8" y="55">R233</text>
<text x="73.8" y="58.8">1K</text>
<text x="186.7" y="59.7">R219</text>
<text x="186.7" y="63.5">47R</text>
<text x="87.1" y="68.3" transform="rotate(-90 87.1 68.3)">ZD6</text>
<text x="94.1" y="68.3" transform="rotate(-90 94.1 68.3)">ZD5</text>
<text x="101.2" y="68.3" transform="rotate(-90 101.2 68.3)">ZD4</text>
<text x="186.7" y="69.1">R220</text>
<text x="73.6" y="73.8">5.6V*6</text>
<text x="149.1" y="76.1">R205</text>
<text x="156.1" y="75.2">47R</text>
<text x="186.7" y="72.9">47R</text>
<text x="189.1" y="76.1">R206</text>
<text x="193.8" y="75.2">10R</text>
<text x="240.8" y="73.8">R281</text>
<text x="240.8" y="77.6">0.1R</text>
<text x="19.7" y="83.9">22PIN</text>
<text x="67.5" y="81.3">R230</text>
<text x="67.5" y="83.4">1K</text>
<text x="87.1" y="80" transform="rotate(-90 87.1 80)">ZD3</text>
<text x="94.1" y="80" transform="rotate(-90 94.1 80)">ZD2</text>
<text x="101.2" y="80" transform="rotate(-90 101.2 80)">ZD1</text>
<text x="240.8" y="80.9">R282</text>
<text x="69.2" y="85.5">R229</text>
<text x="69.2" y="89.1">1K</text>
<text x="144.4" y="89.3">47R</text>
<text x="144.4" y="87.9">R208</text>
<text x="151.5" y="89.3">47R</text>
<text x="151.5" y="87.9">R210</text>
<text x="177.3" y="87.9">R211</text>
<text x="177.3" y="89.3">10R</text>
<text x="240.8" y="84.6">0.1R</text>
<text x="69.2" y="90.3">R228</text>
<text x="69.2" y="93.7">1K</text>
<text x="189.1" y="92.6">R209</text>
<text x="193.8" y="91.6">10R</text>
<text x="202.9" y="90.9">D201</text>
<text x="207.7" y="93.3">1N4148</text>
<text x="31.2" y="98.7">PC1</text>
<text x="57.4" y="99.7">R222</text>
<text x="64.4" y="98.7">30R</text>
<text x="205.3" y="98">C201</text>
<text x="58.1" y="105.1">R269</text>
<text x="58.1" y="107.4">100R</text>
<text x="71.5" y="104.8">D205</text>
<text x="71.5" y="107.2">1N4148</text>
<text x="101.9" y="105.1">C221</text>
<text x="123" y="105.1">D203</text>
<text x="123" y="107.4">1N4148</text>
<text x="172.6" y="102.5">C202</text>
<text x="186.7" y="102.5">D202</text>
<text x="186.7" y="104.8">1N4148</text>
<text x="196.8" y="102.7">R204</text>
<text x="196.8" y="105.1">1K</text>
<text x="31.2" y="109.1">2501</text>
<text x="59.8" y="111.4">R268</text>
<text x="135.7" y="112.1">R235</text>
<text x="142.7" y="112.1">R234</text>
<text x="186.7" y="109.1">R207</text>
<text x="186.7" y="113.7">R214</text>
<text x="193.8" y="112.8">1K</text>
<text x="59.8" y="115.2">10R</text>
<text x="107.4" y="119.1">R250</text>
<text x="114.6" y="114.5">R239</text>
<text x="114.6" y="116.8">165K</text>
<text x="135.7" y="114.5">0</text>
<text x="142.7" y="114.5">33K</text>
<text x="161.5" y="116.8">R213</text>
<text x="161.5" y="119.1">10K</text>
<text x="174.8" y="119.1">C203</text>
<text x="185.1" y="119.1">R212</text>
<text x="186.7" y="117.5">11K</text>
<text x="251" y="119.1">R215</text>
<text x="29.1" y="120.7">R252</text>
<text x="31.5" y="124.6">165K</text>
<text x="38.6" y="120.7">R253</text>
<text x="38.6" y="124.6">165K</text>
<text x="50.3" y="120.7">R254</text>
<text x="50.3" y="124.6">165K</text>
<text x="62.1" y="120.7">R255</text>
<text x="62.1" y="124.6">165K</text>
<text x="107.4" y="121.5">165K</text>
<text x="115.9" y="125.9">IC206A</text>
<text x="137.1" y="123.9">C219</text>
<text x="167.6" y="125.9">IC201B</text>
<text x="185.1" y="121.5">1K</text>
<text x="251" y="121.5">4K7</text>
<text x="252.6" y="125.5">R201</text>
<text x="26.8" y="130.9">7</text>
<text x="38.6" y="128.5">5</text>
<text x="55" y="127.9">R257</text>
<text x="55" y="131.6">165K</text>
<text x="62.1" y="127.9">R256</text>
<text x="62.1" y="131.6">165K</text>
<text x="99.5" y="130.7">IC206B</text>
<text x="115.9" y="128.8">10358</text>
<text x="123.2" y="130.1">R240</text>
<text x="135" y="130.1">R247</text>
<text x="167.6" y="128.8">393</text>
<text x="252.6" y="129.2">47R</text>
<text x="26.6" y="135.3">IC207B</text>
<text x="38.6" y="133.2">6</text>
<text x="48.7" y="135.6">R258</text>
<text x="48.7" y="137.9">10K</text>
<text x="57.1" y="137.9">C2255</text>
<text x="99.5" y="133.4">10358</text>
<text x="113.5" y="136.4" transform="rotate(-90 113.5 136.4)">C224</text>
<text x="123.2" y="134">11.8K</text>
<text x="135" y="134">1K</text>
<text x="153.8" y="137.3">R224</text>
<text x="205.3" y="135.6">C228 Vref1</text>
<text x="229" y="134.9">R202</text>
<text x="252.6" y="133.2">Q201</text>
<text x="252.6" y="135.6">1AM</text>
<text x="26.6" y="138.2">10358</text>
<text x="92.6" y="139.5">R246</text>
<text x="97.4" y="141">1K</text>
<text x="153.8" y="141">68R</text>
<text x="187.5" y="142.6">TH201</text>
<text x="207.7" y="142.6">CAP</text>
<text x="229" y="138.6">4K7</text>
<text x="239.2" y="140.3">R203</text>
<text x="239.2" y="142.6">33K</text>
<text x="121.6" y="147.3">R225</text>
<text x="121.6" y="149.7">4.7K</text>
<text x="142.1" y="147.3">Q202</text>
<text x="142.1" y="149.7">2A</text>
<text x="156.1" y="147.1">D209</text>
<text x="156.1" y="149.5">1N4148</text>
<text x="187.5" y="145">20SP</text>
<text x="203.2" y="146.7">R242</text>
<text x="215" y="146.7">R244</text>
<text x="260.3" y="147.3">R267</text>
<text x="260.3" y="149.7">10K</text>
<text x="66.8" y="153.7">R238</text>
<text x="73.8" y="153.7">R237</text>
<text x="102" y="153.7">R241</text>
<text x="203.2" y="150.4">270R</text>
<text x="205.3" y="154.1">IC204</text>
<text x="215" y="150.4">1K</text>
<text x="262" y="153.7">R221</text>
<text x="43.3" y="160.7">R245</text>
<text x="66.8" y="157.4">20K</text>
<text x="73.8" y="157.4">1K</text>
<text x="102" y="157.4">1M</text>
<text x="142.1" y="158.3">R227</text>
<text x="165.5" y="156.7">Q203</text>
<text x="165.5" y="159.1">1AM C232</text>
<text x="170.3" y="161.2">104</text>
<text x="177.3" y="161.2">C216</text>
<text x="184.4" y="161.2">330u</text>
<text x="191.4" y="156.5">C215</text>
<text x="191.4" y="158.8">330u</text>
<text x="202.9" y="156.5">TL431</text>
<text x="215" y="158.3">R243</text>
<text x="247.6" y="159.1">C230</text>
<text x="262" y="157.4">15K</text>
<text x="262" y="161.2">C214</text>
<text x="43.3" y="164.4">1.69K</text>
<text x="71.5" y="163.5">D210</text>
<text x="85.6" y="163.1">R248</text>
<text x="85.6" y="166.8">1.6K</text>
<text x="104.1" y="163.5">IC205B</text>
<text x="140.4" y="166.1">R226</text>
<text x="142.1" y="162.2">4K7</text>
<text x="215" y="162.2">3.3K</text>
<text x="229" y="167.7">R260</text>
<text x="240.8" y="167.7">R259</text>
<text x="250" y="166.4">LED101</text>
<text x="252.3" y="168">R</text>
<text x="24.2" y="172.9">IC207A</text>
<text x="52.4" y="170.6">IC205A</text>
<text x="52.4" y="173.4">393</text>
<text x="71.5" y="168.2">1N4148</text>
<text x="106.5" y="171">393</text>
<text x="114.6" y="170.8">R236</text>
<text x="114.6" y="173.2">14K</text>
<text x="140.4" y="168.5">10K</text>
<text x="165.4" y="170.8">SA1</text>
<text x="170" y="170.8">15G241K</text>
<text x="229" y="171.5">150K</text>
<text x="240.8" y="171.5">150K</text>
<text x="24.2" y="175.8">10358</text>
<text x="66.8" y="177.6">C218</text>
<text x="73.8" y="177.6">C223</text>
<text x="84" y="177.9">R249</text>
<text x="165.4" y="177.9">SA2</text>
<text x="170" y="177.9">15G241K</text>
<text x="181.8" y="177.9">YC1</text>
<text x="52.7" y="185.2">IC203D</text>
<text x="84" y="180.2">165K</text>
<text x="165.4" y="184.9">SA3</text>
<text x="170" y="184.9">15G241K</text>
<text x="181.8" y="184.9">472</text>
<text x="217.3" y="184.9">http://liheming.jimdo.com</text>
<text x="50.3" y="187">74HC32D</text>
<text x="264.3" y="189.6">1/1</text>
<text x="264.3" y="192">李和明</text>
</g>
<g font-size="2.1" fill="#800000">
<text x="32.3" y="26.3">+5V</text>
<text x="84" y="28.7">+5V</text>
<text x="132.4" y="28.7">+15V</text>
<text x="34.4" y="31.1">P</text>
<text x="234.2" y="33.5">N</text>
<text x="253.1" y="33.5">N1</text>
<text x="34.4" y="47.5">+15V</text>
<text x="34.4" y="49.9">+5V</text>
<text x="34.4" y="52.2">G7 IN</text>
<text x="213" y="52.2">G1</text>
<text x="213" y="54.5">E1</text>
<text x="213" y="61.6">G3</text>
<text x="213" y="63.9">E3</text>
<text x="34.4" y="71">Io/P</text>
<text x="213" y="71">G5</text>
<text x="34.4" y="75.7">TR</text>
<text x="213" y="73.3">E5</text>
<text x="234.4" y="75.7">P</text>
<text x="253.1" y="75.7">P1</text>
<text x="34.4" y="78.1">RY</text>
<text x="34.4" y="80.4">CL</text>
<text x="213" y="78.1">G2</text>
<text x="213" y="82.7">G6</text>
<text x="213" y="80.4">G4</text>
<text x="213" y="87.5">E4</text>
<text x="213" y="85.1">E2</text>
<text x="213" y="89.8">E6</text>
<text x="79" y="101.5">P</text>
<text x="168.1" y="105.1">+15V</text>
<text x="213" y="110.9">N1</text>
<text x="248.6" y="112.1">+5V</text>
<text x="79" y="118">P1</text>
<text x="86.3" y="114.5">Io/P</text>
<text x="95.2" y="116.8">+15V</text>
<text x="199" y="115.6">+5V</text>
<text x="20.5" y="122.7">P</text>
<text x="159.2" y="128.5">+5V</text>
<text x="213" y="127.4">N</text>
<text x="264.8" y="127.4">G7</text>
<text x="138" y="137.9">+5V</text>
<text x="194.2" y="136.8">PR</text>
<text x="218.7" y="136.8">G7 IN</text>
<text x="144.2" y="139.1">+15V</text>
<text x="258" y="140.3">+5V</text>
<text x="194.5" y="148.5">+5V</text>
<text x="222" y="145">Vref2</text>
<text x="29.4" y="154.4">+15V</text>
<text x="86.1" y="155.5">+5V</text>
<text x="110.5" y="150.9">RY</text>
<text x="194.2" y="153.2">P</text>
<text x="244.8" y="155.5">TR</text>
<text x="274.2" y="155.5">RT2</text>
<text x="59.9" y="156.7">+15V</text>
<text x="45.1" y="167.3">Vref1</text>
<text x="116.7" y="167.3">CL</text>
<text x="274.2" y="162.6">RT1</text>
<text x="46.3" y="173.2">+5V</text>
<text x="87.5" y="169.6">Vref2</text>
<text x="222.7" y="169.6">P</text>
<text x="159" y="174.3">R</text>
<text x="112.2" y="182.6">+5V</text>
<text x="159.4" y="181.4">S</text>
<text x="159.2" y="188.4">T</text>
</g>
<text font-size="1.9" fill="#000080" x="123.2" y="67.7">/FAULT</text>
</svg>
